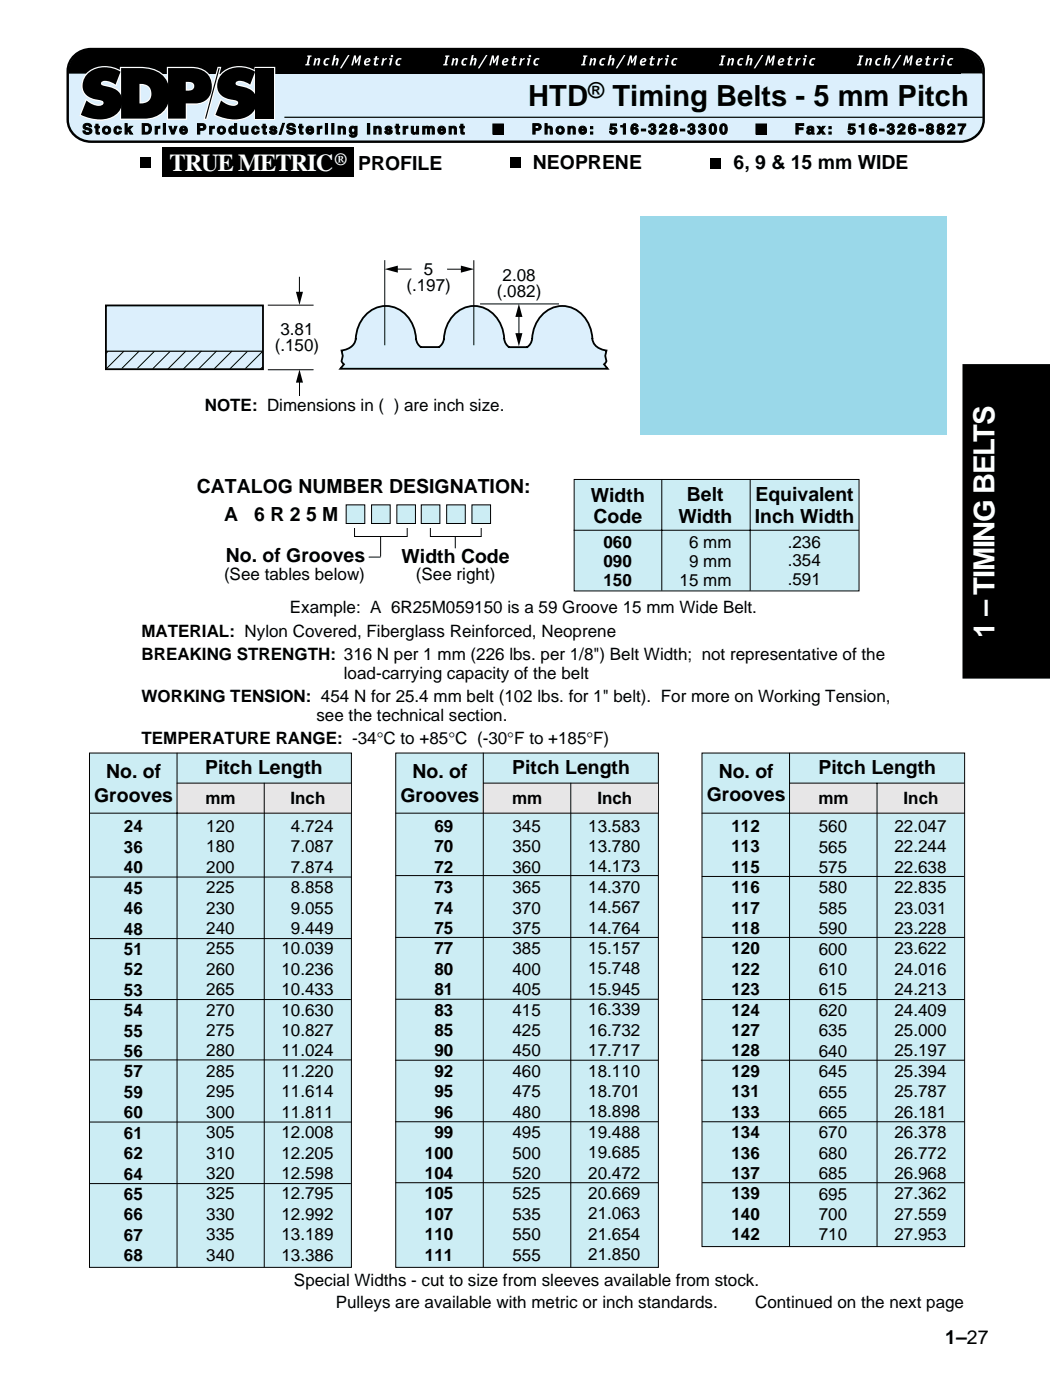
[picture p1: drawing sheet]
<svg xmlns="http://www.w3.org/2000/svg" width="152mm" height="203mm" viewBox="0 0 152 203" stroke-linecap="round" stroke-linejoin="round" font-family="sans-serif">
<path d="M92.9 31.4h44.4v31.7h-44.4z" fill-rule="evenodd" fill="#9ad8e9"/>
<path d="M10.8 8a3.5 3.5 0 0 1 2.4-.9h126.2a3.3 3.3 0 0 1 3.4 3.2v7.1a3.3 3.3 0 0 1-3.4 3.2h-126.2a3.3 3.3 0 0 1-3.4-3.2v-7.1a3.1 3.1 0 0 1 1-2.3z" fill="#dceffc"/>
<path d="M10.8 8a3.5 3.5 0 0 1 2.4-.9h126.2a3.3 3.3 0 0 1 3.4 3.2v7.1a3.3 3.3 0 0 1-3.4 3.2h-126.2a3.3 3.3 0 0 1-3.4-3.2v-7.1a3.1 3.1 0 0 1 1-2.3z" fill="none" stroke="#000" stroke-width=".35"/>
<g fill="#000">
<path d="M12.3 18a.69 .69 0 0 1 1 .2v.2h-.3l-.1-.2h-.3l-.2 .1v.2l.7 .2 .2 .3a.68 .68 0 0 1-.6 .5 .68 .68 0 0 1-.7-.5h.4l.1 .2h.2h.3l-.1-.3h-.2a.49 .49 0 0 1-.6-.3 .49 .49 0 0 1 .2-.6zM13.4 7.1h126.1v3.6h-126.1zM13.9 18h.3v.3h.2v.2h-.2v.7h.2v.3l-.5-.1v-.9h-.1v-.2h.1zM16.7 18.5a.56 .56 0 0 1 .9 .2h-.3l-.1-.1a.3 .3 0 0 0-.4 .3 .3 .3 0 0 0 .5 .3v-.1h.3v.1a.59 .59 0 0 1-1 .1 .76 .76 0 0 1 .1-.8zM18.2 17.9h.3v.9l.4-.5h.3l-.4 .5 .4 .7h-.3l-.3-.5-.1 .1v.4h-.3zM22.5 18.3h.3v.2l.2-.2h.2v.3l-.3 .2-.1 .7h-.3zM24.5 18.3h.4l.2 .9 .3-.9h.3l-.4 1.2h-.4zM30.4 18.3h.3v.2l.2-.2h.2v.3l-.3 .2-.1 .7h-.3zM34.9 18.3h.3v.7l.2 .2 .2-.1 .1-.8h.3v1.2h-.3v-.2a.41 .41 0 0 1-.5 .2 .41 .41 0 0 1-.3-.4zM10.9 8.1a3.5 3.5 0 0 1 2.4-.9h20.3a3.3 3.3 0 0 1 3.4 3.5h-27.1a3.2 3.2 0 0 1 1-2.6zM36.7 18.5a.56 .56 0 0 1 .9 .2h-.3l-.1-.1a.3 .3 0 0 0-.4 .3 .3 .3 0 0 0 .5 .3v-.1h.3v.1a.59 .59 0 0 1-1 .1 .76 .76 0 0 1 .1-.8zM38.2 18h.3v.3h.2v.2h-.2v.7h.2v.3l-.5-.1v-.9h-.2v-.2h.2z"/>
<path d="M39.2 18.5a.56 .56 0 0 1 1 .2h-.3l-.2-.2-.2 .1 .6 .3 .1 .2a.57 .57 0 0 1-.5 .4 .57 .57 0 0 1-.6-.4h.3l.3 .2 .2-.1-.6-.3zM41 17.9h.3l-.5 1.6h-.3zM41.9 18a.69 .69 0 0 1 .9 .2l.1 .2h-.4l-.1-.2h-.2l-.3 .1 .1 .2 .7 .2 .2 .3a.68 .68 0 0 1-.6 .5 .68 .68 0 0 1-.7-.5h.3l.1 .2h.3h.2v-.3h-.2a.49 .49 0 0 1-.6-.3 .49 .49 0 0 1 .2-.6zM43.5 18h.3v.3h.2v.2h-.2v.7h.2v.3l-.5-.1v-.9h-.2v-.2h.2zM46 18.3h.3v.2l.2-.2h.2v.3l-.3 .2v.7h-.4zM47.2 17.9h.3v1.6h-.3zM49.1 18.3h.3v.2a.42 .42 0 0 1 .4-.2 .42 .42 0 0 1 .3 .4v.8h-.3v-.9h-.2l-.2 .1v.8h-.3zM53.3 17.9h.4v1.6h-.4zM54.3 18.3h.3v.2a.42 .42 0 0 1 .4-.2 .42 .42 0 0 1 .3 .4v.8h-.3v-.9h-.2l-.2 .1v.8h-.3zM55.9 18.5a.56 .56 0 0 1 1 .2h-.3l-.2-.2-.2 .1 .6 .3 .1 .2a.57 .57 0 0 1-.5 .4 .57 .57 0 0 1-.6-.4h.4l.2 .2 .2-.1-.6-.3zM57.5 18h.3v.3h.2v.2h-.2v.7h.2v.3l-.5-.1v-.9h-.2v-.2h.2zM58.5 18.3h.3v.2l.2-.2h.2v.3l-.4 .2v.7h-.3z"/>
<path d="M59.7 18.3h.3v.7l.2 .2 .2-.1v-.8h.4v1.2h-.3v-.2a.41 .41 0 0 1-.5 .2 .41 .41 0 0 1-.3-.4zM61.4 18.3h.3v.2l.3-.2 .3 .2a.39 .39 0 0 1 .5-.2 .39 .39 0 0 1 .2 .4v.8h-.3v-.7l-.1-.2h-.2v.2v.7h-.4v-.9h-.1l-.2 .2v.7h-.3zM65.2 18.3h.3v.2a.42 .42 0 0 1 .4-.2 .42 .42 0 0 1 .3 .4v.8h-.3v-.9h-.2l-.2 .1v.8h-.3zM66.9 18h.3v.3h.2v.2h-.2v.7h.2v.3l-.5-.1v-.9h-.2v-.2h.2zM71.5 18h1.6v1.5h-1.6zM79.1 17.9h.3v.6a.42 .42 0 0 1 .5-.2 .42 .42 0 0 1 .3 .4v.8h-.3l-.1-.9h-.1l-.3 .1v.8h-.3zM82.4 18.3h.3v.2a.42 .42 0 0 1 .5-.2 .42 .42 0 0 1 .3 .4v.8h-.3v-.9h-.2l-.2 .1-.1 .8h-.3zM88.6 18h.9v.2h-.7v.4a.49 .49 0 0 1 .7 .4 .55 .55 0 0 1-.5 .5 .55 .55 0 0 1-.5-.4h.3l.2 .2a.27 .27 0 0 0 .2-.4 .27 .27 0 0 0-.3-.2l-.4 .1zM90.1 18.2h.3l.1-.2h.3v1.5h-.3v-1.1h-.4zM93.1 18.7h.6v.3h-.6zM94.2 18.2a.53 .53 0 0 1 .6-.2 .53 .53 0 0 1 .4 .4l-.2 .3h.1a.52 .52 0 0 1-.3 .8 .52 .52 0 0 1-.7-.5h.3l.1 .2 .2 .1 .1-.1 .1-.2-.1-.1-.2-.1v-.2l.2-.1v-.2l-.1-.1h-.2v.2h-.3zM95.9 18a.52 .52 0 0 1 .8 .2 .52 .52 0 0 1-.3 .7l-.3 .3h.7v.3h-1.1a1.1 1.1 0 0 1 .7-.9v-.3l-.2-.1-.1 .1-.1 .2h-.3z"/>
<path d="M98.8 18.7h.6v.3h-.6zM99.9 18.2a.53 .53 0 0 1 .5-.2 .53 .53 0 0 1 .5 .4l-.2 .3h.1a.52 .52 0 0 1-.3 .8 .52 .52 0 0 1-.7-.5h.3l.1 .2 .2 .1 .1-.1 .1-.2-.1-.1-.3-.1v-.2l.3-.1v-.2l-.2-.1h-.1l-.1 .2h-.3zM101.4 18.2a.53 .53 0 0 1 .6-.2 .53 .53 0 0 1 .4 .4l-.2 .3h.1a.52 .52 0 0 1-.3 .8 .52 .52 0 0 1-.6-.5h.3v.2l.2 .1 .2-.1v-.2v-.1l-.3-.1v-.2l.2-.1 .1-.2-.2-.1h-.2v.2h-.3zM109.7 18h1.6v1.5h-1.6zM115.5 17.9h1.2v.3h-.8v.4h.7v.2h-.7v.7h-.4zM118.6 18.3h.4l.2 .4 .2-.4h.3l-.3 .6 .4 .6h-.4l-.2-.4-.2 .4h-.4l.4-.6zM123.2 18h.9v.2h-.7v.4a.49 .49 0 0 1 .8 .4 .55 .55 0 0 1-.5 .5 .55 .55 0 0 1-.6-.4h.3l.2 .2a.27 .27 0 0 0 .2-.4 .27 .27 0 0 0-.3-.2l-.4 .1zM124.7 18.2h.3l.1-.2h.3v1.5h-.3v-1.1h-.4zM127.7 18.7h.6v.3h-.6zM128.8 18.2a.53 .53 0 0 1 .6-.2 .53 .53 0 0 1 .4 .4l-.2 .3h.1a.52 .52 0 0 1-.3 .8 .52 .52 0 0 1-.7-.5h.4v.2l.2 .1 .1-.1 .1-.2v-.1l-.3-.1v-.2l.2-.1v-.2l-.1-.1h-.2v.2h-.3zM130.5 18a.52 .52 0 0 1 .8 .2 .52 .52 0 0 1-.3 .7l-.3 .3h.7v.3h-1.1a1.1 1.1 0 0 1 .7-.9v-.3l-.2-.1-.1 .1-.1 .2h-.3zM133.4 18.7h.6v.3h-.6z"/>
<path d="M137.7 18a.52 .52 0 0 1 .8 .2 .52 .52 0 0 1-.2 .7l-.4 .3h.7v.3h-1.1a1.1 1.1 0 0 1 .7-.9v-.3l-.1-.1-.2 .1-.1 .2h-.3zM139.1 18h1.1v.2a2.01 2.01 0 0 0-.6 1.3h-.3a2.05 2.05 0 0 1 .5-1.3h-.7zM116.5 8.1a3.5 3.5 0 0 1 2.4-.9h20.4a3.3 3.3 0 0 1 3.4 3.5h-27.1a3.2 3.2 0 0 1 .9-2.6zM142.7 10.6v.2z"/>
<path d="M14.9 18.9a.61 .61 0 0 1 1.2 0 .61 .61 0 0 1-1.2 0zM15.1 18.9a.35 .35 0 0 0 .7 0 .35 .35 0 0 0-.7 0z"/>
<path d="M20.6 17.9h.7a.77 .77 0 0 1 .7 .8 .77 .77 0 0 1-.7 .8h-.7zM21 18.2v1l.5-.1a.57 .57 0 0 0-.2-.9z"/>
<path d="M23.7 17.9v.3h.3v-.3zM23.7 18.3v1.2h.3v-1.2z"/>
<path d="M26.2 18.5a.57 .57 0 0 1 .7-.2 .57 .57 0 0 1 .3 .7h-.8l.1 .2 .2 .1 .2-.2h.3a.59 .59 0 0 1-.9 .3 .59 .59 0 0 1-.1-.9zM26.5 18.6l-.1 .2h.5l-.1-.2z"/>
<path d="M28.7 17.9h.7a.48 .48 0 0 1 .5 .4 .48 .48 0 0 1-.2 .5l-.7 .1v.6h-.3zM29 18.2v.5l.5-.1v-.3z"/>
<path d="M31.5 18.9a.61 .61 0 0 1 1.2 0 .61 .61 0 0 1-1.2 0zM31.8 18.9a.35 .35 0 0 0 .7 0 .35 .35 0 0 0-.7 0z"/>
<path d="M33.4 18.4l.3-.1 .3 .2v-.6h.3v1.6h-.3v-.2l-.3 .2a.62 .62 0 0 1-.5-.5 .62 .62 0 0 1 .2-.6zM33.5 18.9a.31 .31 0 0 0 .6 0 .31 .31 0 0 0-.6 0z"/>
<path d="M44.5 18.5a.57 .57 0 0 1 .7-.2 .57 .57 0 0 1 .3 .7h-.8l.1 .2 .2 .1 .2-.2h.3a.59 .59 0 0 1-.8 .3 .59 .59 0 0 1-.2-.9zM44.8 18.6l-.1 .2h.5l-.1-.2z"/>
<path d="M48.2 17.9v.3h.3v-.3zM48.2 18.3v1.2h.3v-1.2z"/>
<path d="M50.9 18.4l.5-.1 .1 .2v-.2h.3l-.1 1.4a.65 .65 0 0 1-1-.1l.6 .1a.27 .27 0 0 0 .2-.4l-.3 .2a.59 .59 0 0 1-.5-.5 .59 .59 0 0 1 .2-.6zM50.9 18.9a.35 .35 0 0 0 .7 0 .35 .35 0 0 0-.7 0z"/>
<path d="M63.6 18.5a.57 .57 0 0 1 .7-.2 .57 .57 0 0 1 .4 .7h-.8l.1 .2 .1 .1 .2-.2h.4a.59 .59 0 0 1-.9 .3 .59 .59 0 0 1-.2-.9zM63.9 18.6v.2h.4v-.2z"/>
<path d="M77.3 17.9h.8a.48 .48 0 0 1 .4 .4 .48 .48 0 0 1-.1 .5l-.7 .1v.6h-.4zM77.7 18.2v.5l.5-.1v-.3z"/>
<path d="M80.7 18.9a.61 .61 0 0 1 1.2 0 .61 .61 0 0 1-1.2 0zM81 18.9a.32 .32 0 0 0 .6 0 .32 .32 0 0 0-.6 0z"/>
<path d="M84.1 18.5a.57 .57 0 0 1 .7-.2 .57 .57 0 0 1 .3 .7h-.8l.1 .2 .2 .1 .2-.2h.3a.59 .59 0 0 1-.8 .3 .59 .59 0 0 1-.2-.9zM84.4 18.6l-.1 .2h.5l-.1-.2z"/>
<path d="M85.7 18.4h.3v.3h-.3zM85.7 19.2h.3v.3h-.3z"/>
<path d="M91.8 18h.3a.42 .42 0 0 1 .5 .3h-.3l-.2-.1-.1 .1-.1 .3 .3-.1 .2 .1a.53 .53 0 0 1 0 .9 .53 .53 0 0 1-.8-.5 1.03 1.03 0 0 1 .2-1zM91.9 18.8a.27 .27 0 0 0 0 .4 .27 .27 0 0 0 .3 0l.1-.2v-.2l-.2-.1z"/>
<path d="M97.4 18.2a.53 .53 0 0 1 .9 .2l-.2 .3a.39 .39 0 0 1 .2 .5 .57 .57 0 0 1-.6 .3 .57 .57 0 0 1-.5-.5l.1-.2 .2-.1-.2-.3zM97.6 18.8v.4h.4v-.3zM97.6 18.2v.3h.3v-.3z"/>
<path d="M103.1 18.1a.53 .53 0 0 1 .5-.1 .53 .53 0 0 1 .4 .4 .8 .8 0 0 1-.5 1.1h-.3a.99 .99 0 0 1-.1-1.4zM103.3 18.3v.1a.64 .64 0 0 0 .2 .9 .74 .74 0 0 0 0-1.1z"/>
<path d="M104.6 18.1a.53 .53 0 0 1 .5-.1 .53 .53 0 0 1 .4 .4 .8 .8 0 0 1-.5 1.1h-.2a.99 .99 0 0 1-.2-1.4zM104.9 18.3l-.1 .1a.64 .64 0 0 0 .2 .9 .74 .74 0 0 0 0-1.1z"/>
<path d="M117.2 18.4a.58 .58 0 0 1 .9 .2l.1 .9h-.3l-.1-.2a.37 .37 0 0 1-.6 .1 .37 .37 0 0 1 .2-.6l.4-.1-.2-.2-.2 .2h-.3zM117.5 19l-.1 .1 .1 .2 .2-.1 .1-.3z"/>
<path d="M120.3 18.4v.3h.3v-.3zM120.3 19.2v.3h.3v-.3z"/>
<path d="M126.4 18h.3a.42 .42 0 0 1 .5 .3h-.3l-.2-.1-.1 .1-.1 .3 .3-.1 .2 .1a.53 .53 0 0 1 0 .9 .53 .53 0 0 1-.8-.5 1.03 1.03 0 0 1 .2-1zM126.5 18.8a.27 .27 0 0 0 0 .4 .27 .27 0 0 0 .3 0l.1-.2v-.2l-.2-.1z"/>
<path d="M132.1 18h.3a.42 .42 0 0 1 .5 .3h-.3l-.2-.1-.1 .1-.2 .3 .3-.1 .3 .1a.53 .53 0 0 1 0 .9 .53 .53 0 0 1-.8-.5 1.03 1.03 0 0 1 .2-1zM132.2 18.8a.27 .27 0 0 0 0 .4 .27 .27 0 0 0 .3 0l.1-.2-.1-.2-.1-.1z"/>
<path d="M134.6 18.2a.53 .53 0 0 1 .9 .2l-.2 .3a.39 .39 0 0 1 .2 .5 .57 .57 0 0 1-.6 .3 .57 .57 0 0 1-.5-.5l.1-.2 .2-.1-.2-.3zM134.8 18.8v.4h.4v-.3zM134.8 18.2v.3h.3v-.3z"/>
<path d="M136.1 18.2a.53 .53 0 0 1 .9 .2l-.2 .3a.39 .39 0 0 1 .2 .5 .57 .57 0 0 1-.6 .3 .57 .57 0 0 1-.4-.5l.1-.2 .1-.1-.2-.3zM136.4 18.8v.4h.3v-.3zM136.4 18.2v.3h.3v-.3z"/>
</g>
<g fill="none" stroke="#000" stroke-width=".15">
<path d="M12.3 18a.69 .69 0 0 1 1 .2v.2h-.3l-.1-.2h-.3l-.2 .1v.2l.7 .2 .2 .3a.68 .68 0 0 1-.6 .5 .68 .68 0 0 1-.7-.5h.4l.1 .2h.2h.3l-.1-.3h-.2a.49 .49 0 0 1-.6-.3 .49 .49 0 0 1 .2-.6zM13.9 18h.3v.3h.2v.2h-.2v.7h.2v.3l-.5-.1v-.9h-.1v-.2h.1zM16.7 18.5a.56 .56 0 0 1 .9 .2h-.3l-.1-.1a.3 .3 0 0 0-.4 .3 .3 .3 0 0 0 .5 .3v-.1h.3v.1a.59 .59 0 0 1-1 .1 .76 .76 0 0 1 .1-.8zM18.2 17.9h.3v.9l.4-.5h.3l-.4 .5 .4 .7h-.3l-.3-.5-.1 .1v.4h-.3zM20.6 17.9h.7a.77 .77 0 0 1 .7 .8 .77 .77 0 0 1-.7 .8h-.7zM21 18.2h.4a.57 .57 0 0 1-.1 1h-.3zM22.5 18.3h.3v.2l.2-.2h.2v.3l-.3 .2-.1 .7h-.3zM23.7 17.9h.3v.3h-.3zM23.7 18.3h.3v1.2h-.3zM24.5 18.3h.4l.2 .9 .3-.9h.3l-.4 1.2h-.4zM26.2 18.5a.57 .57 0 0 1 .7-.2 .57 .57 0 0 1 .3 .7h-.8l.1 .2 .2 .1 .2-.2h.3a.59 .59 0 0 1-.9 .3 .59 .59 0 0 1-.1-.9zM26.5 18.6h.3l.1 .2h-.5z"/>
<path d="M28.7 17.9h.7a.48 .48 0 0 1 .5 .4 .48 .48 0 0 1-.2 .5l-.7 .1v.6h-.3zM29 18.2l.5 .1v.3l-.5 .1zM30.4 18.3h.3v.2l.2-.2h.2v.3l-.3 .2-.1 .7h-.3zM33.4 18.4l.3-.1 .3 .2v-.6h.3v1.6h-.3v-.2l-.3 .2a.62 .62 0 0 1-.5-.5 .62 .62 0 0 1 .2-.6zM34.9 18.3h.3v.7l.2 .2 .2-.1 .1-.8h.3v1.2h-.3v-.2a.41 .41 0 0 1-.5 .2 .41 .41 0 0 1-.3-.4zM36.7 18.5a.56 .56 0 0 1 .9 .2h-.3l-.1-.1a.3 .3 0 0 0-.4 .3 .3 .3 0 0 0 .5 .3v-.1h.3v.1a.59 .59 0 0 1-1 .1 .76 .76 0 0 1 .1-.8zM38.2 18h.3v.3h.2v.2h-.2v.7h.2v.3l-.5-.1v-.9h-.2v-.2h.2zM39.2 18.5a.56 .56 0 0 1 1 .2h-.3l-.2-.2-.2 .1 .6 .3 .1 .2a.57 .57 0 0 1-.5 .4 .57 .57 0 0 1-.6-.4h.3l.3 .2 .2-.1-.6-.3zM41 17.9h.3l-.5 1.6h-.3zM41.9 18a.69 .69 0 0 1 .9 .2l.1 .2h-.4l-.1-.2h-.2l-.3 .1 .1 .2 .7 .2 .2 .3a.68 .68 0 0 1-.6 .5 .68 .68 0 0 1-.7-.5h.3l.1 .2h.3h.2v-.3h-.2a.49 .49 0 0 1-.6-.3 .49 .49 0 0 1 .2-.6zM43.5 18h.3v.3h.2v.2h-.2v.7h.2v.3l-.5-.1v-.9h-.2v-.2h.2zM44.5 18.5a.57 .57 0 0 1 .7-.2 .57 .57 0 0 1 .3 .7h-.8l.1 .2 .2 .1 .2-.2h.3a.59 .59 0 0 1-.8 .3 .59 .59 0 0 1-.2-.9z"/>
<path d="M44.8 18.6h.3l.1 .2h-.5zM46 18.3h.3v.2l.2-.2h.2v.3l-.3 .2v.7h-.4zM47.2 17.9h.3v1.6h-.3zM48.2 17.9h.3v.3h-.3zM48.2 18.3h.3v1.2h-.3zM49.1 18.3h.3v.2a.42 .42 0 0 1 .4-.2 .42 .42 0 0 1 .3 .4v.8h-.3v-.9h-.2l-.2 .1v.8h-.3zM50.9 18.4l.5-.1 .1 .2v-.2h.3l-.1 1.4a.65 .65 0 0 1-1-.1l.6 .1a.27 .27 0 0 0 .2-.4l-.3 .2a.59 .59 0 0 1-.5-.5 .59 .59 0 0 1 .2-.6zM53.3 17.9h.4v1.6h-.4zM54.3 18.3h.3v.2a.42 .42 0 0 1 .4-.2 .42 .42 0 0 1 .3 .4v.8h-.3v-.9h-.2l-.2 .1v.8h-.3zM55.9 18.5a.56 .56 0 0 1 1 .2h-.3l-.2-.2-.2 .1 .6 .3 .1 .2a.57 .57 0 0 1-.5 .4 .57 .57 0 0 1-.6-.4h.4l.2 .2 .2-.1-.6-.3zM57.5 18h.3v.3h.2v.2h-.2v.7h.2v.3l-.5-.1v-.9h-.2v-.2h.2zM58.5 18.3h.3v.2l.2-.2h.2v.3l-.4 .2v.7h-.3z"/>
<path d="M59.7 18.3h.3v.7l.2 .2 .2-.1v-.8h.4v1.2h-.3v-.2a.41 .41 0 0 1-.5 .2 .41 .41 0 0 1-.3-.4zM61.4 18.3h.3v.2l.3-.2 .3 .2a.39 .39 0 0 1 .5-.2 .39 .39 0 0 1 .2 .4v.8h-.3v-.7l-.1-.2h-.2v.2v.7h-.4v-.9h-.1l-.2 .2v.7h-.3zM63.6 18.5a.57 .57 0 0 1 .7-.2 .57 .57 0 0 1 .4 .7h-.8l.1 .2 .1 .1 .2-.2h.4a.59 .59 0 0 1-.9 .3 .59 .59 0 0 1-.2-.9zM63.9 18.6h.4v.2h-.4zM65.2 18.3h.3v.2a.42 .42 0 0 1 .4-.2 .42 .42 0 0 1 .3 .4v.8h-.3v-.9h-.2l-.2 .1v.8h-.3zM66.9 18h.3v.3h.2v.2h-.2v.7h.2v.3l-.5-.1v-.9h-.2v-.2h.2zM71.5 18h1.6v1.5h-1.6zM77.3 17.9h.8a.48 .48 0 0 1 .4 .4 .48 .48 0 0 1-.1 .5l-.7 .1v.6h-.4zM77.7 18.2l.5 .1v.3l-.5 .1zM79.1 17.9h.3v.6a.42 .42 0 0 1 .5-.2 .42 .42 0 0 1 .3 .4v.8h-.3l-.1-.9h-.1l-.3 .1v.8h-.3zM82.4 18.3h.3v.2a.42 .42 0 0 1 .5-.2 .42 .42 0 0 1 .3 .4v.8h-.3v-.9h-.2l-.2 .1-.1 .8h-.3zM84.1 18.5a.57 .57 0 0 1 .7-.2 .57 .57 0 0 1 .3 .7h-.8l.1 .2 .2 .1 .2-.2h.3a.59 .59 0 0 1-.8 .3 .59 .59 0 0 1-.2-.9z"/>
<path d="M84.4 18.6h.3l.1 .2h-.5zM85.7 18.4h.3v.3h-.3zM85.7 19.2h.3v.3h-.3zM88.6 18h.9v.2h-.7v.4a.49 .49 0 0 1 .7 .4 .55 .55 0 0 1-.5 .5 .55 .55 0 0 1-.5-.4h.3l.2 .2a.27 .27 0 0 0 .2-.4 .27 .27 0 0 0-.3-.2l-.4 .1zM90.1 18.2h.3l.1-.2h.3v1.5h-.3v-1.1h-.4zM91.8 18h.3a.42 .42 0 0 1 .5 .3h-.3l-.2-.1-.1 .1-.1 .3 .3-.1 .2 .1a.53 .53 0 0 1 0 .9 .53 .53 0 0 1-.8-.5 1.03 1.03 0 0 1 .2-1zM91.9 18.8l.2-.1 .2 .1v.3l-.2 .2a.28 .28 0 0 1-.2-.5zM93.1 18.7h.6v.3h-.6zM94.2 18.2a.53 .53 0 0 1 .6-.2 .53 .53 0 0 1 .4 .4l-.2 .3h.1a.52 .52 0 0 1-.3 .8 .52 .52 0 0 1-.7-.5h.3l.1 .2 .2 .1 .1-.1 .1-.2-.1-.1-.2-.1v-.2l.2-.1v-.2l-.1-.1h-.2v.2h-.3zM95.9 18a.52 .52 0 0 1 .8 .2 .52 .52 0 0 1-.3 .7l-.3 .3h.7v.3h-1.1a1.1 1.1 0 0 1 .7-.9v-.3l-.2-.1-.1 .1-.1 .2h-.3zM97.4 18.2a.53 .53 0 0 1 .9 .2l-.2 .3a.39 .39 0 0 1 .2 .5 .57 .57 0 0 1-.6 .3 .57 .57 0 0 1-.5-.5l.1-.2 .2-.1-.2-.3zM97.6 18.8l.4 .1v.3h-.4z"/>
<path d="M97.6 18.2h.3v.3h-.3zM98.8 18.7h.6v.3h-.6zM99.9 18.2a.53 .53 0 0 1 .5-.2 .53 .53 0 0 1 .5 .4l-.2 .3h.1a.52 .52 0 0 1-.3 .8 .52 .52 0 0 1-.7-.5h.3l.1 .2 .2 .1 .1-.1 .1-.2-.1-.1-.3-.1v-.2l.3-.1v-.2l-.2-.1h-.1l-.1 .2h-.3zM101.4 18.2a.53 .53 0 0 1 .6-.2 .53 .53 0 0 1 .4 .4l-.2 .3h.1a.52 .52 0 0 1-.3 .8 .52 .52 0 0 1-.6-.5h.3v.2l.2 .1 .2-.1v-.2v-.1l-.3-.1v-.2l.2-.1 .1-.2-.2-.1h-.2v.2h-.3zM103.1 18.1a.53 .53 0 0 1 .5-.1 .53 .53 0 0 1 .4 .4 .8 .8 0 0 1-.5 1.1h-.3a.99 .99 0 0 1-.1-1.4zM103.3 18.3l.2-.1a.74 .74 0 0 1 0 1.1 .69 .69 0 0 1-.2-1zM104.6 18.1a.53 .53 0 0 1 .5-.1 .53 .53 0 0 1 .4 .4 .8 .8 0 0 1-.5 1.1h-.2a.99 .99 0 0 1-.2-1.4zM104.9 18.3l.1-.1a.74 .74 0 0 1 0 1.1 .69 .69 0 0 1-.1-1zM109.7 18h1.6v1.5h-1.6zM115.5 17.9h1.2v.3h-.8v.4h.7v.2h-.7v.7h-.4zM117.2 18.4a.58 .58 0 0 1 .9 .2l.1 .9h-.3l-.1-.2a.37 .37 0 0 1-.6 .1 .37 .37 0 0 1 .2-.6l.4-.1-.2-.2-.2 .2h-.3zM117.5 19l.3-.1-.1 .3-.2 .1-.1-.2z"/>
<path d="M118.6 18.3h.4l.2 .4 .2-.4h.3l-.3 .6 .4 .6h-.4l-.2-.4-.2 .4h-.4l.4-.6zM120.3 18.4h.3v.3h-.3zM120.3 19.2h.3v.3h-.3zM123.2 18h.9v.2h-.7v.4a.49 .49 0 0 1 .8 .4 .55 .55 0 0 1-.5 .5 .55 .55 0 0 1-.6-.4h.3l.2 .2a.27 .27 0 0 0 .2-.4 .27 .27 0 0 0-.3-.2l-.4 .1zM124.7 18.2h.3l.1-.2h.3v1.5h-.3v-1.1h-.4zM126.4 18h.3a.42 .42 0 0 1 .5 .3h-.3l-.2-.1-.1 .1-.1 .3 .3-.1 .2 .1a.53 .53 0 0 1 0 .9 .53 .53 0 0 1-.8-.5 1.03 1.03 0 0 1 .2-1zM126.5 18.8l.2-.1 .2 .1v.3l-.2 .2a.28 .28 0 0 1-.2-.5zM127.7 18.7h.6v.3h-.6zM128.8 18.2a.53 .53 0 0 1 .6-.2 .53 .53 0 0 1 .4 .4l-.2 .3h.1a.52 .52 0 0 1-.3 .8 .52 .52 0 0 1-.7-.5h.4v.2l.2 .1 .1-.1 .1-.2v-.1l-.3-.1v-.2l.2-.1v-.2l-.1-.1h-.2v.2h-.3zM130.5 18a.52 .52 0 0 1 .8 .2 .52 .52 0 0 1-.3 .7l-.3 .3h.7v.3h-1.1a1.1 1.1 0 0 1 .7-.9v-.3l-.2-.1-.1 .1-.1 .2h-.3zM132.1 18h.3a.42 .42 0 0 1 .5 .3h-.3l-.2-.1-.1 .1-.2 .3 .3-.1 .3 .1a.53 .53 0 0 1 0 .9 .53 .53 0 0 1-.8-.5 1.03 1.03 0 0 1 .2-1zM132.2 18.8l.2-.1 .1 .1 .1 .3-.2 .2a.28 .28 0 0 1-.2-.5z"/>
<path d="M133.4 18.7h.6v.3h-.6zM134.6 18.2a.53 .53 0 0 1 .9 .2l-.2 .3a.39 .39 0 0 1 .2 .5 .57 .57 0 0 1-.6 .3 .57 .57 0 0 1-.5-.5l.1-.2 .2-.1-.2-.3zM134.8 18.8l.4 .1v.3h-.4zM134.8 18.2h.3v.3h-.3zM136.1 18.2a.53 .53 0 0 1 .9 .2l-.2 .3a.39 .39 0 0 1 .2 .5 .57 .57 0 0 1-.6 .3 .57 .57 0 0 1-.4-.5l.1-.2 .1-.1-.2-.3zM136.4 18.8l.3 .1v.3h-.3zM136.4 18.2h.3v.3h-.3zM137.7 18a.52 .52 0 0 1 .8 .2 .52 .52 0 0 1-.2 .7l-.4 .3h.7v.3h-1.1a1.1 1.1 0 0 1 .7-.9v-.3l-.1-.1-.2 .1-.1 .2h-.3zM139.1 18h1.1v.2a2.01 2.01 0 0 0-.6 1.3h-.3a2.05 2.05 0 0 1 .5-1.3h-.7z"/>
<circle cx="15.5" cy="18.9" r=".61"/>
<circle cx="15.5" cy="18.9" r=".32"/>
<circle cx="32.1" cy="18.9" r=".61"/>
<circle cx="32.1" cy="18.9" r=".32"/>
<circle cx="33.8" cy="18.9" r=".31"/>
<circle cx="51.2" cy="18.9" r=".3"/>
<circle cx="81.3" cy="18.9" r=".61"/>
<circle cx="81.3" cy="18.9" r=".32"/>
</g>
<path d="M12.7 10.7a4 4 0 0 1 4.8-.3l-.7 1.9a1.97 1.97 0 0 0-2-.4l-.1 .2a1.17 1.17 0 0 0 1.1 .5 2.23 2.23 0 0 1 2 1.9 2.23 2.23 0 0 1-1.3 2.4 5.3 5.3 0 0 1-4.8-.2l.9-2.1a2.41 2.41 0 0 0 2.2 .7l.2-.4a1.05 1.05 0 0 0-1.1-.5 2.05 2.05 0 0 1-1.6-3.2z" fill="#fff"/>
<path d="M12.7 10.7a4 4 0 0 1 4.8-.3l-.7 1.9a1.97 1.97 0 0 0-2-.4l-.1 .2a1.17 1.17 0 0 0 1.1 .5 2.23 2.23 0 0 1 2 1.9 2.23 2.23 0 0 1-1.3 2.4 5.3 5.3 0 0 1-4.8-.2l.9-2.1a2.41 2.41 0 0 0 2.2 .7l.2-.4a1.05 1.05 0 0 0-1.1-.5 2.05 2.05 0 0 1-1.6-3.2z" fill="none" stroke="#fff" stroke-width=".35"/>
<path d="M17.6 9.9a11.2 11.2 0 0 1 4.9 .4 3.7 3.7 0 0 1 .6 6.4l-1.4 .5h-4.1zM20.2 12.2v2.8a1.45 1.45 0 0 0 1.8-1.4 1.45 1.45 0 0 0-1.8-1.4z" fill="#fff"/>
<path d="M17.6 9.9a11.2 11.2 0 0 1 4.9 .4 3.7 3.7 0 0 1 .6 6.4l-1.4 .5h-4.1zM20.2 12.2a1.45 1.45 0 0 1 1.8 1.4 1.45 1.45 0 0 1-1.8 1.4z" fill="none" stroke="#fff" stroke-width=".35"/>
<path d="M24.4 9.9h3.4a2.65 2.65 0 0 1 2.8 1.7 2.65 2.65 0 0 1-1.1 3.2l-1.2 .2h-1.3v2.2h-2.6zM27 11.9v1.3a1.33 1.33 0 0 0 1.1-.4l.1-.3a.75 .75 0 0 0-1-.6z" fill="#fff"/>
<path d="M24.4 9.9h3.4a2.65 2.65 0 0 1 2.8 1.7 2.65 2.65 0 0 1-1.1 3.2l-1.2 .2h-1.3v2.2h-2.6zM27 11.9a1.48 1.48 0 0 1 1.1 .3 .71 .71 0 0 1-.1 .8 .71 .71 0 0 1-.8 .2h-.2z" fill="none" stroke="#fff" stroke-width=".35"/>
<path d="M32.3 10.7a4 4 0 0 1 4.7-.3l-.7 1.9a1.97 1.97 0 0 0-2-.4l-.1 .2a1.17 1.17 0 0 0 1.1 .5 2.23 2.23 0 0 1 2 1.9 2.23 2.23 0 0 1-1.3 2.4 5.3 5.3 0 0 1-4.7-.2l.8-2.1a2.41 2.41 0 0 0 2.2 .7l.3-.4a1.05 1.05 0 0 0-1.2-.5 2.05 2.05 0 0 1-1.5-3.2z" fill="#fff"/>
<path d="M32.3 10.7a4 4 0 0 1 4.7-.3l-.7 1.9a1.97 1.97 0 0 0-2-.4l-.1 .2a1.17 1.17 0 0 0 1.1 .5 2.23 2.23 0 0 1 2 1.9 2.23 2.23 0 0 1-1.3 2.4 5.3 5.3 0 0 1-4.7-.2l.8-2.1a2.41 2.41 0 0 0 2.2 .7l.3-.4a1.05 1.05 0 0 0-1.2-.5 2.05 2.05 0 0 1-1.5-3.2z" fill="none" stroke="#fff" stroke-width=".35"/>
<path d="M37.1 9.9h2.7v7.3h-2.7z" fill="#fff"/>
<path d="M37.1 9.9h2.7v7.3h-2.7z" fill="none" stroke="#fff" stroke-width=".35"/>
<path d="M31.7 9.9h.2l-2 7.3h-.2z" fill="#fff"/>
<path d="M31.7 9.9h.2l-2 7.3h-.2z" fill="none" stroke="#fff" stroke-width=".35"/>
<g fill="#000">
<path d="M12.7 10.7a4 4 0 0 1 4.8-.3l-.7 1.9a1.97 1.97 0 0 0-2-.4l-.1 .2a1.17 1.17 0 0 0 1.1 .5 2.23 2.23 0 0 1 2 1.9 2.23 2.23 0 0 1-1.3 2.4 5.3 5.3 0 0 1-4.8-.2l.9-2.1a2.41 2.41 0 0 0 2.2 .7l.2-.4a1.05 1.05 0 0 0-1.1-.5 2.05 2.05 0 0 1-1.6-3.2zM31.7 9.9h.2l-2 7.3h-.2zM32.3 10.7a4 4 0 0 1 4.7-.3l-.7 1.9a1.97 1.97 0 0 0-2-.4l-.1 .2a1.17 1.17 0 0 0 1.1 .5 2.23 2.23 0 0 1 2 1.9 2.23 2.23 0 0 1-1.3 2.4 5.3 5.3 0 0 1-4.7-.2l.8-2.1a2.41 2.41 0 0 0 2.2 .7l.3-.4a1.05 1.05 0 0 0-1.2-.5 2.05 2.05 0 0 1-1.5-3.2zM37.1 9.9h2.7v7.3h-2.7z"/>
<path d="M17.6 9.9a11.2 11.2 0 0 1 4.9 .4 3.7 3.7 0 0 1 .6 6.4l-1.4 .5h-4.1zM20.2 12.2v2.8a1.45 1.45 0 0 0 1.8-1.4 1.45 1.45 0 0 0-1.8-1.4z"/>
<path d="M24.4 9.9h3.4a2.65 2.65 0 0 1 2.8 1.7 2.65 2.65 0 0 1-1.1 3.2l-1.2 .2h-1.3v2.2h-2.6zM27 11.9v1.3a1.33 1.33 0 0 0 1.1-.4l.1-.3a.75 .75 0 0 0-1-.6z"/>
</g>
<path d="M41.3 17h101.3" fill="none" stroke="#000" stroke-width=".18"/>
<g fill="#fff">
<path d="M44.6 8.1h.6v.1h-.2l-.2 1.1h.1v.2h-.6v-.2h.2l.2-1.1h-.1z"/>
<path d="M45.6 8.5l.3-.1v.2a.3 .3 0 0 1 .4-.2 .3 .3 0 0 1 .2 .4l-.2 .7h-.3l.2-.7-.1-.2a.87 .87 0 0 0-.4 .9h-.2z"/>
<path d="M47.1 8.6a.53 .53 0 0 1 .7-.1l-.1 .2-.2-.1a.47 .47 0 0 0-.2 .7h.3l.1 .1a.44 .44 0 0 1-.8-.3z"/>
<path d="M48.5 8h.2l-.1 .6 .3-.2 .2 .1 .1 .1-.2 .9h-.3l.2-.8-.1-.1a.95 .95 0 0 0-.4 .9h-.3z"/>
<path d="M50.5 8h.2l-1.1 1.9h-.2z"/>
<path d="M51.4 8.1h.3v.8l.4-.8h.3l-.2 1.4h-.3l.2-1.1-.4 .8-.1-.1-.1-.7-.3 1.1h-.2z"/>
<path d="M54.5 8.2l.3-.1-.1 .4h.3v.1h-.3l-.2 .6 .1 .1h.2l.1 .1-.4 .1h-.2v-.2l.1-.7h-.2l.1-.1h.1z"/>
<path d="M55.5 8.5l.2-.1v.2l.4-.2-.1 .3a.35 .35 0 0 0-.3 .4l-.1 .4h-.3z"/>
<path d="M57.6 8.6a.53 .53 0 0 1 .7-.1l-.1 .2-.2-.1a.47 .47 0 0 0-.3 .7h.3l.1 .1a.44 .44 0 0 1-.7-.3z"/>
<path d="M64.6 8.1h.6v.1h-.2l-.2 1.1h.2l-.1 .2h-.5v-.2h.1l.3-1.1h-.2z"/>
<path d="M65.7 8.5l.2-.1v.2a.3 .3 0 0 1 .4-.2 .3 .3 0 0 1 .2 .4l-.2 .7h-.2l.1-.7v-.2a.87 .87 0 0 0-.5 .9h-.2z"/>
<path d="M67.1 8.6a.53 .53 0 0 1 .8-.1l-.1 .2-.2-.1a.47 .47 0 0 0-.3 .7h.3l.1 .1a.44 .44 0 0 1-.7-.3z"/>
<path d="M68.5 8h.2l-.1 .6 .4-.2 .1 .1 .1 .1-.2 .9h-.3l.2-.8-.1-.1a.95 .95 0 0 0-.4 .9h-.2z"/>
<path d="M70.5 8h.2l-1.1 1.9h-.2z"/>
<path d="M71.4 8.1h.3v.8l.5-.8h.2l-.2 1.4h-.2l.2-1.1-.5 .8-.1-.1-.1-.7-.2 1.1h-.3z"/>
<path d="M74.5 8.2l.3-.1-.1 .4h.3v.1h-.3l-.1 .6v.1h.3v.1l-.4 .1h-.2v-.2l.1-.7h-.2l.1-.1h.2z"/>
<path d="M75.5 8.5l.2-.1 .1 .2 .4-.2-.2 .3a.35 .35 0 0 0-.3 .4l-.1 .4h-.3z"/>
<path d="M77.6 8.6a.53 .53 0 0 1 .7-.1l-.1 .2-.2-.1a.47 .47 0 0 0-.3 .7h.4v.1a.44 .44 0 0 1-.7-.3z"/>
<path d="M84.7 8.1h.6l-.1 .1h-.1l-.3 1.1h.2l-.1 .2h-.5v-.2h.1l.3-1.1h-.2z"/>
<path d="M85.7 8.5l.2-.1v.2a.3 .3 0 0 1 .4-.2 .3 .3 0 0 1 .2 .4l-.2 .7h-.2l.1-.7v-.2a.87 .87 0 0 0-.4 .9h-.3z"/>
<path d="M87.2 8.6a.53 .53 0 0 1 .7-.1l-.1 .2-.2-.1a.47 .47 0 0 0-.3 .7h.3l.1 .1a.44 .44 0 0 1-.7-.3z"/>
<path d="M88.5 8h.3l-.2 .6 .4-.2 .1 .1 .1 .1-.2 .9h-.2l.1-.8-.1-.1a.95 .95 0 0 0-.4 .9h-.2z"/>
<path d="M90.6 8h.2l-1.2 1.9h-.2z"/>
<path d="M91.4 8.1h.3v.8l.5-.8h.3l-.3 1.4h-.2l.2-1.1-.5 .8-.1-.1-.1-.7-.2 1.1h-.3z"/>
<path d="M94.5 8.2l.3-.1-.1 .4h.4l-.1 .1h-.3l-.1 .6 .1 .1h.2v.1l-.3 .1h-.2l-.1-.2 .1-.7h-.1v-.1h.2z"/>
<path d="M95.5 8.5l.2-.1 .1 .2 .4-.2-.1 .3a.35 .35 0 0 0-.4 .4l-.1 .4h-.2z"/>
<path d="M97.6 8.6a.53 .53 0 0 1 .7-.1l-.1 .2-.2-.1a.47 .47 0 0 0-.2 .7h.3v.1a.44 .44 0 0 1-.7-.3z"/>
<path d="M104.7 8.1h.6l-.1 .1h-.1l-.3 1.1h.2v.2h-.6v-.2h.2l.2-1.1h-.2z"/>
<path d="M105.7 8.5l.2-.1 .1 .2a.3 .3 0 0 1 .3-.2 .3 .3 0 0 1 .2 .4l-.1 .7h-.3l.2-.7-.1-.2a.87 .87 0 0 0-.4 .9h-.3z"/>
<path d="M107.2 8.6a.53 .53 0 0 1 .7-.1l-.1 .2-.2-.1a.47 .47 0 0 0-.3 .7h.3l.1 .1a.44 .44 0 0 1-.7-.3z"/>
<path d="M108.5 8h.3l-.1 .6 .3-.2 .2 .1v.1l-.2 .9h-.2l.1-.8-.1-.1a.95 .95 0 0 0-.3 .9h-.3z"/>
<path d="M110.6 8h.2l-1.2 1.9h-.2z"/>
<path d="M111.4 8.1h.3l.1 .8 .4-.8h.3l-.3 1.4h-.2l.2-1.1-.4 .8-.2-.1-.1-.7-.2 1.1h-.2z"/>
<path d="M114.6 8.2l.2-.1v.4h.3l-.1 .1h-.3l-.1 .6 .1 .1h.2v.1l-.3 .1h-.2l-.1-.2 .1-.7h-.1v-.1h.2z"/>
<path d="M115.5 8.5l.3-.1v.2l.4-.2-.1 .3a.35 .35 0 0 0-.4 .4l-.1 .4h-.2z"/>
<path d="M117.6 8.6a.53 .53 0 0 1 .8-.1l-.1 .2-.3-.1a.47 .47 0 0 0-.2 .7h.3l.1 .1a.44 .44 0 0 1-.8-.3z"/>
<path d="M124.7 8.1h.6v.1h-.2l-.2 1.1h.1v.2h-.6v-.2h.2l.2-1.1h-.1z"/>
<path d="M125.7 8.5l.2-.1 .1 .2a.3 .3 0 0 1 .3-.2 .3 .3 0 0 1 .2 .4l-.1 .7h-.3l.2-.7-.1-.2a.87 .87 0 0 0-.4 .9h-.3z"/>
<path d="M127.2 8.6a.53 .53 0 0 1 .7-.1l-.1 .2-.2-.1a.47 .47 0 0 0-.3 .7h.4v.1a.44 .44 0 0 1-.7-.3z"/>
<path d="M128.5 8h.3l-.1 .6 .3-.2 .2 .1v.1l-.2 .9h-.2l.2-.8-.1-.1a.95 .95 0 0 0-.4 .9h-.3z"/>
<path d="M130.6 8h.2l-1.1 1.9h-.3z"/>
<path d="M131.5 8.1h.2l.1 .8 .4-.8h.3l-.3 1.4h-.2l.2-1.1-.4 .8-.2-.1v-.7l-.3 1.1h-.2z"/>
<path d="M134.6 8.2l.2-.1v.4h.3l-.1 .1h-.3l-.1 .6 .1 .1h.2l.1 .1-.4 .1h-.2l-.1-.2 .2-.7h-.2v-.1h.2z"/>
<path d="M135.6 8.5l.2-.1v.2l.4-.2-.1 .3a.35 .35 0 0 0-.3 .4l-.2 .4h-.2z"/>
<path d="M137.6 8.6a.53 .53 0 0 1 .8-.1l-.1 .2-.2-.1a.47 .47 0 0 0-.3 .7h.3l.1 .1a.44 .44 0 0 1-.7-.3z"/>
<path d="M53 8.6a.49 .49 0 0 1 .7-.1l.1 .2a.59 .59 0 0 1-.7 .4v.1l.2 .1 .3-.1v.2a.48 .48 0 0 1-.8-.3zM53.3 8.7l-.2 .2 .3-.1 .1-.1-.1-.1z"/>
<path d="M56.5 8.5h.5l-.3 1h-.2l.2-.9h-.2zM56.7 8.1a.2 .2 0 0 1 .4 0 .2 .2 0 0 1-.4 0z"/>
<path d="M73 8.6a.49 .49 0 0 1 .8-.1v.2a.59 .59 0 0 1-.7 .4v.1l.2 .1 .3-.1 .1 .2a.48 .48 0 0 1-.9-.3zM73.3 8.7l-.2 .2 .4-.1v-.1l-.1-.1z"/>
<path d="M76.5 8.5h.5l-.2 1h-.3l.2-.9h-.2zM76.7 8.1a.2 .2 0 0 1 .4 0 .2 .2 0 0 1-.4 0z"/>
<path d="M93.1 8.6a.49 .49 0 0 1 .7-.1v.2a.59 .59 0 0 1-.7 .4v.1l.2 .1 .3-.1 .1 .2a.48 .48 0 0 1-.8-.3zM93.3 8.7l-.1 .2 .3-.1 .1-.1-.1-.1z"/>
<path d="M96.5 8.5h.5l-.2 1h-.3l.2-.9h-.2zM96.8 8.1a.18 .18 0 0 1 .3 0 .18 .18 0 0 1-.3 0z"/>
<path d="M113.1 8.6a.49 .49 0 0 1 .7-.1v.2a.59 .59 0 0 1-.7 .4l.1 .1 .1 .1 .3-.1 .1 .2a.48 .48 0 0 1-.8-.3zM113.3 8.7l-.1 .2 .3-.1 .1-.1-.1-.1z"/>
<path d="M116.6 8.5h.4l-.2 1h-.3l.2-.9h-.2zM116.8 8.1a.18 .18 0 0 1 .3 0 .18 .18 0 0 1-.3 0z"/>
<path d="M133.1 8.6a.49 .49 0 0 1 .7-.1l.1 .2a.59 .59 0 0 1-.7 .4v.1l.2 .1 .2-.1 .1 .2a.48 .48 0 0 1-.8-.3zM133.3 8.7l-.1 .2 .3-.1 .1-.1-.1-.1z"/>
<path d="M136.6 8.5l-.1 .1h.2l-.1 .9h.2l.2-1zM136.8 8.1a.2 .2 0 0 0 .4 0 .2 .2 0 0 0-.4 0z"/>
</g>
<g fill="#000">
<path d="M20.3 22.9h1.6v1.5h-1.6z" fill-rule="evenodd"/>
<path d="M23.5 21.4h27.8v4.3h-27.8z" fill-rule="evenodd"/>
<path d="M74.1 22.9h1.5v1.5h-1.5z" fill-rule="evenodd"/>
<path d="M103.1 22.9h1.6v1.5h-1.6z" fill-rule="evenodd"/>
</g>
<g fill="#dceffc">
<path d="M86 49.4a2.28 2.28 0 0 0 2 1.5l-.2 .7 .2 .8-.4 .5 .5 .5-1.8 .1-1-2.9z"/>
<path d="M77.3 49h.6l.2 2.1-2.1-.1 1.3-1.4z"/>
<path d="M72.6 49h.6v.6l1.3 1.4-2.1 .1z"/>
<path d="M59.8 49h.6v.6l1.3 1.4-2.1 .1z"/>
<path d="M64.5 49h.5l.2 2.1-2.1-.1 1.3-1.4z"/>
<path d="M49.5 51a2.93 2.93 0 0 0 2-1.1l.2-.7 1.1 2.1-1.6 2.2h-1.8l.5-.5-.4-.5 .2-.8z"/>
<path d="M50.9 50.3h35.6v3.1h-35.6z"/>
<path d="M78.8 45.5a4.4 4.4 0 0 1 5.7 .1 4.4 4.4 0 0 1 .8 5.6 4.3 4.3 0 0 1-5.3 1.9 4.3 4.3 0 0 1-2.6-5 4.5 4.5 0 0 1 1.4-2.6z"/>
<path d="M66.1 45.5a4.2 4.2 0 0 1 4.6-.6 4.2 4.2 0 0 1 2.4 4 4.2 4.2 0 0 1-3.1 4.3 4.2 4.2 0 0 1-4.8-2 4.7 4.7 0 0 1 .9-5.7z"/>
<path d="M53.2 45.5a4.3 4.3 0 0 1 5.1-.4 4.3 4.3 0 0 1 1.9 4.6 4.3 4.3 0 0 1-4.6 3.7 4.3 4.3 0 0 1-3.9-4.5 4.6 4.6 0 0 1 1.5-3.4z"/>
<path d="M15.4 44.3h22.8v9.3h-22.8z"/>
</g>
<path d="M15.4 44.3h22.8v9.3h-22.8zM51.6 49.1a2.14 2.14 0 0 1-2 1.8 2.94 2.94 0 0 1 0 1.6l.3 .4-.5 .6h38.8l-.5-.6 .3-.5-.2-.8 .2-.7h-.1a2.18 2.18 0 0 1-1.9-1.8M60.4 49.1a1.66 1.66 0 0 0 .7 1.3M60.4 49.2a4.8 4.8 0 0 0-4.4-4.8 4.7 4.7 0 0 0-4.4 4.8M61 50.4h2.8M64.4 49.1a1.66 1.66 0 0 1-.7 1.3M73.2 49.1a1.68 1.68 0 0 0 .7 1.3M73.2 49.2a4.8 4.8 0 0 0-4.4-4.8 4.7 4.7 0 0 0-4.4 4.9M73.8 50.4h2.8M77.2 49.2a4.6 4.6 0 0 1 5.2-4.7 4.9 4.9 0 0 1 3.6 4.7M77.2 49.1a1.68 1.68 0 0 1-.7 1.3" fill="none" stroke="#000" stroke-width=".26"/>
<path d="M15.4 51h22.7" fill="none" stroke="#000" stroke-width=".18"/>
<g fill="none" stroke="#000" stroke-width=".15">
<path d="M55.8 37.8v12.3M57.4 39.1h2.3M64.9 39.1h2.3M68.8 37.8v12.3M15.7 51l-.4 .4M18 51l-2.6 2.5M20.2 51l-2.5 2.5M22.4 51l-2.5 2.5M24.7 51l-2.5 2.5M27 51l-2.6 2.6M29.2 50.9l-2.6 2.7M31.4 51l-2.6 2.6"/>
<path d="M33.7 51l-2.6 2.5M35.9 51l-2.5 2.5M38.1 51l-2.5 2.5M38.1 53.2l-.4 .5M38.9 44.3h6.6M38.9 53.7h6.6M43.5 40.2v2.5M43.5 55.2v2.2M69.7 44.1h11.4M75.3 45.7v3"/>
</g>
<path d="M55.8 39.1l1.9-.5v1zM66.9 38.6l1.9 .5-1.9 .5zM43 42.4h1l-.5 1.9zM43.5 53.6l.5 1.9h-1zM74.8 48.4h1l-.5 1.9zM75.3 44.1l.5 1.9h-1z" fill="#000"/>
<g fill="#ccedf4" stroke="#000" stroke-width=".15">
<path d="M13 109.3h38v74.6h-38z" fill-rule="evenodd"/>
<path d="M57.4 109.3h38.2v74.6h-38.2z" fill-rule="evenodd"/>
<path d="M101.9 109.3h38.1v71.6h-38.1z" fill-rule="evenodd"/>
</g>
<g fill="#e7e6e7">
<path d="M114.6 113.6h25.3v4.4h-25.3z" fill-rule="evenodd"/>
<path d="M70.1 113.6h25.4v4.4h-25.4z" fill-rule="evenodd"/>
<path d="M25.6 113.7h25.3v4.3h-25.3z" fill-rule="evenodd"/>
</g>
<g fill="none" stroke="#000" stroke-width=".15">
<path d="M13 118h38M25.7 113.7h25.3M25.7 109.3v74.6M38.4 113.6v70.3M57.4 118h38.2M70.1 113.7h25.4M70.1 109.3v74.6M82.8 113.6v70.3M101.9 118h38.1M114.6 113.7h25.4M114.6 109.3v71.5M127.3 113.6v67.4"/>
<path d="M13 136.2h38M13 127.3h38M57.4 136.1h38.1M57.4 127.1h38.1M101.9 136.1h38.1M101.9 127.2h38M13 145.1h37.9M13 153.8h38M57.4 153.9h38.1M57.4 145h38.1M101.7 153.9h38.3M101.9 145.1h38.1"/>
<path d="M13 171.8h37.9M13 162.9h38M57.4 162.8h38.1M57.4 171.7h38.1M101.9 162.8h38.1M101.9 171.7h38.1"/>
</g>
<g fill="#ccedf4" stroke="#000" stroke-width=".15">
<path d="M53.9 73.3h2.7v2.7h-2.7z" fill-rule="evenodd"/>
<path d="M50.2 73.3h2.7v2.7h-2.7z" fill-rule="evenodd"/>
<path d="M57.6 73.3h2.7v2.7h-2.7z" fill-rule="evenodd"/>
<path d="M64.8 73.3h2.7v2.7h-2.7z" fill-rule="evenodd"/>
<path d="M61.1 73.3h2.7v2.7h-2.7z" fill-rule="evenodd"/>
<path d="M68.5 73.3h2.7v2.7h-2.7z" fill-rule="evenodd"/>
</g>
<path d="M51.5 76.3h7.6v1.6h-7.6zM62.5 76.3h7.3v1.6h-7.3z" fill="none" stroke="#000" stroke-width=".15"/>
<path d="M50.6 76.1h21.1v.5h-21.1z" fill-rule="evenodd" fill="#fefffe"/>
<path d="M55.2 77.9v2.9M66.1 77.9v1.7M53.5 80.9h1.7" fill="none" stroke="#000" stroke-width=".15"/>
<path d="M83.3 69.6h41.4v16.2h-41.4z" fill-rule="evenodd" fill="#ccedf4" stroke="#000" stroke-width=".15"/>
<path d="M83.3 77h41.4M96.1 69.6v16.1M108.9 69.6v16.1" fill="none" stroke="#000" stroke-width=".15"/>
<path d="M139.9 53h12.5v45.3h-12.5z" fill-rule="evenodd" fill="#000" stroke="#000" stroke-width=".34"/>
<g font-size="4.2">
<text x="76.7" y="15.3">HTD</text>
<text x="88.9" y="15.3">Timing Belts - 5 mm Pitch</text>
</g>
<text font-size="4.2" fill="#fefffe" x="144.4" y="92.6" transform="rotate(-90 144.4 92.6)">1 – TIMING BELTS</text>
<text font-size="3.5" fill="#fefffe" x="24.6" y="24.8">TRUE METRIC</text>
<text font-size="3.2" x="85.3" y="14.3">®</text>
<g font-size="2.8">
<text x="52" y="24.7">PROFILE</text>
<text x="77.3" y="24.6">NEOPRENE</text>
<text x="106.5" y="24.6">6, 9 &amp; 15 mm WIDE</text>
<text x="28.6" y="71.6">CATALOG NUMBER DESIGNATION:</text>
<text x="32.5" y="75.6">A</text>
<text x="36.9" y="75.6">6 R 2 5 M</text>
<text x="85.8" y="72.8">Width</text>
<text x="86.1" y="75.9">Code</text>
<text x="98.5" y="75.9">Width</text>
<text x="99.7" y="72.8">Belt</text>
<text x="109.6" y="75.9">Inch Width</text>
<text x="109.6" y="72.8">Equivalent</text>
<text x="32.8" y="81.6">No. of Grooves</text>
<text x="58.3" y="81.7">Width Code</text>
<text x="15.4" y="112.9">No. of</text>
<text x="29.8" y="112.4">Pitch Length</text>
<text x="59.9" y="112.9">No. of</text>
<text x="74.3" y="112.4">Pitch Length</text>
<text x="104.3" y="112.9">No. of</text>
<text x="118.8" y="112.4">Pitch Length</text>
<text x="13.7" y="116.3">Grooves</text>
<text x="58.1" y="116.3">Grooves</text>
<text x="102.6" y="116.3">Grooves</text>
<text x="137.2" y="195">1–27</text>
</g>
<text font-size="2.5" fill="#fefffe" x="48.6" y="23.9">®</text>
<g font-size="2.5">
<text x="61.5" y="39.9">5</text>
<text x="72.9" y="40.8">2.08</text>
<text x="59" y="42.2">(.197)</text>
<text x="72.1" y="43.1">(.082)</text>
<text x="39.9" y="51">(.150)</text>
<text x="40.7" y="48.7">3.81</text>
<text x="29.7" y="59.7">NOTE: Dimensions in ( ) are inch size.</text>
<text x="87.6" y="79.5">060</text>
<text x="87.6" y="82.3">090</text>
<text x="100" y="79.6">6 mm</text>
<text x="100" y="82.3">9 mm</text>
<text x="114.3" y="79.5">.236</text>
<text x="114.3" y="82.2">.354</text>
<text x="32.5" y="84.2">(See tables below)</text>
<text x="42.1" y="89">Example: A 6R25M059150 is a 59 Groove 15 mm Wide Belt.</text>
<text x="60.4" y="84.2">(See right)</text>
<text x="87.6" y="85">150</text>
<text x="98.6" y="85">15 mm</text>
<text x="114.3" y="84.9">.591</text>
<text x="20.5" y="92.4">MATERIAL: Nylon Covered, Fiberglass Reinforced, Neoprene</text>
<text x="20.5" y="95.8">BREAKING STRENGTH: 316 N per 1 mm (226 lbs. per 1/8&quot;) Belt Width; not representative of the</text>
<text x="20.5" y="101.9">WORKING TENSION: 454 N for 25.4 mm belt (102 lbs. for 1&quot; belt). For more on Working Tension,</text>
<text x="49.9" y="98.6">load-carrying capacity of the belt</text>
<text x="45.9" y="104.6">see the technical section.</text>
<text x="20.5" y="108">TEMPERATURE RANGE: -34°C to +85°C (-30°F to +185°F)</text>
<text x="29.8" y="116.7">mm</text>
<text x="42.2" y="116.7">Inch</text>
<text x="74.3" y="116.7">mm</text>
<text x="86.7" y="116.7">Inch</text>
<text x="118.8" y="116.7">mm</text>
<text x="131.1" y="116.7">Inch</text>
<text x="18" y="120.8">24</text>
<text x="18" y="123.8">36</text>
<text x="29.9" y="120.7">120</text>
<text x="29.9" y="123.7">180</text>
<text x="42.2" y="120.7">4.724</text>
<text x="42.2" y="123.7">7.087</text>
<text x="63.1" y="120.7">69</text>
<text x="63.1" y="123.7">70</text>
<text x="74.4" y="120.7">345</text>
<text x="74.4" y="123.7">350</text>
<text x="85.4" y="120.7">13.583</text>
<text x="85.4" y="123.7">13.780</text>
<text x="106.2" y="120.7">112</text>
<text x="106.2" y="123.7">113</text>
<text x="118.8" y="120.8">560</text>
<text x="118.8" y="123.7">565</text>
<text x="129.8" y="120.7">22.047</text>
<text x="129.8" y="123.7">22.244</text>
<text x="18" y="126.7">40</text>
<text x="18" y="129.7">45</text>
<text x="29.9" y="126.7">200</text>
<text x="29.9" y="129.6">225</text>
<text x="42.2" y="126.7">7.874</text>
<text x="42.2" y="129.6">8.858</text>
<text x="63.1" y="126.7">72</text>
<text x="63.1" y="129.6">73</text>
<text x="74.4" y="126.7">360</text>
<text x="74.4" y="129.6">365</text>
<text x="85.4" y="126.6">14.173</text>
<text x="85.4" y="129.6">14.370</text>
<text x="106.2" y="126.7">115</text>
<text x="106.2" y="129.6">116</text>
<text x="118.8" y="126.7">575</text>
<text x="118.8" y="129.7">580</text>
<text x="129.8" y="126.7">22.638</text>
<text x="129.8" y="129.6">22.835</text>
<text x="18" y="132.7">46</text>
<text x="18" y="135.6">48</text>
<text x="29.9" y="132.6">230</text>
<text x="29.9" y="135.6">240</text>
<text x="42.2" y="132.6">9.055</text>
<text x="42.2" y="135.6">9.449</text>
<text x="63.1" y="132.6">74</text>
<text x="63.1" y="135.6">75</text>
<text x="74.4" y="132.6">370</text>
<text x="74.4" y="135.6">375</text>
<text x="85.4" y="132.5">14.567</text>
<text x="85.4" y="135.5">14.764</text>
<text x="106.2" y="132.6">117</text>
<text x="106.2" y="135.6">118</text>
<text x="118.8" y="132.6">585</text>
<text x="118.8" y="135.6">590</text>
<text x="129.8" y="132.6">23.031</text>
<text x="129.8" y="135.6">23.228</text>
<text x="18" y="138.6">51</text>
<text x="18" y="141.6">52</text>
<text x="29.9" y="138.5">255</text>
<text x="29.9" y="141.5">260</text>
<text x="40.9" y="138.5">10.039</text>
<text x="40.9" y="141.5">10.236</text>
<text x="63.1" y="138.5">77</text>
<text x="63.1" y="141.5">80</text>
<text x="74.4" y="138.5">385</text>
<text x="74.4" y="141.5">400</text>
<text x="85.4" y="138.5">15.157</text>
<text x="85.4" y="141.4">15.748</text>
<text x="106.2" y="138.5">120</text>
<text x="106.2" y="141.5">122</text>
<text x="118.8" y="138.6">600</text>
<text x="118.8" y="141.5">610</text>
<text x="129.8" y="138.5">23.622</text>
<text x="129.8" y="141.5">24.016</text>
<text x="18" y="144.5">53</text>
<text x="18" y="147.5">54</text>
<text x="29.9" y="144.4">265</text>
<text x="29.9" y="147.4">270</text>
<text x="40.9" y="144.4">10.433</text>
<text x="40.9" y="147.4">10.630</text>
<text x="63.1" y="144.4">81</text>
<text x="63.1" y="147.4">83</text>
<text x="74.4" y="144.4">405</text>
<text x="74.4" y="147.4">415</text>
<text x="85.4" y="144.4">15.945</text>
<text x="85.4" y="147.4">16.339</text>
<text x="106.2" y="144.4">123</text>
<text x="106.2" y="147.4">124</text>
<text x="118.8" y="144.5">615</text>
<text x="118.8" y="147.4">620</text>
<text x="129.8" y="144.4">24.213</text>
<text x="129.8" y="147.4">24.409</text>
<text x="18" y="150.5">55</text>
<text x="18" y="153.4">56</text>
<text x="29.9" y="150.4">275</text>
<text x="29.9" y="153.3">280</text>
<text x="40.9" y="150.4">10.827</text>
<text x="40.9" y="153.3">11.024</text>
<text x="63.1" y="150.4">85</text>
<text x="63.1" y="153.3">90</text>
<text x="74.4" y="150.4">425</text>
<text x="74.4" y="153.3">450</text>
<text x="85.4" y="150.3">16.732</text>
<text x="85.4" y="153.3">17.717</text>
<text x="106.2" y="150.4">127</text>
<text x="106.2" y="153.3">128</text>
<text x="118.8" y="150.4">635</text>
<text x="118.8" y="153.4">640</text>
<text x="129.8" y="150.4">25.000</text>
<text x="129.8" y="153.3">25.197</text>
<text x="18" y="156.4">57</text>
<text x="18" y="159.3">59</text>
<text x="29.9" y="156.3">285</text>
<text x="29.9" y="159.3">295</text>
<text x="40.9" y="156.3">11.220</text>
<text x="40.9" y="159.3">11.614</text>
<text x="63.1" y="156.3">92</text>
<text x="63.1" y="159.3">95</text>
<text x="74.4" y="156.3">460</text>
<text x="74.4" y="159.3">475</text>
<text x="85.4" y="156.3">18.110</text>
<text x="85.4" y="159.2">18.701</text>
<text x="106.2" y="156.3">129</text>
<text x="106.2" y="159.3">131</text>
<text x="118.8" y="156.3">645</text>
<text x="118.8" y="159.3">655</text>
<text x="129.8" y="156.3">25.394</text>
<text x="129.8" y="159.3">25.787</text>
<text x="18" y="162.3">60</text>
<text x="18" y="165.3">61</text>
<text x="29.9" y="162.2">300</text>
<text x="29.9" y="165.2">305</text>
<text x="40.9" y="162.2">11.811</text>
<text x="40.9" y="165.2">12.008</text>
<text x="63.1" y="162.2">96</text>
<text x="63.1" y="165.2">99</text>
<text x="74.4" y="162.2">480</text>
<text x="74.4" y="165.2">495</text>
<text x="85.4" y="162.2">18.898</text>
<text x="85.4" y="165.1">19.488</text>
<text x="106.2" y="162.2">133</text>
<text x="106.2" y="165.2">134</text>
<text x="118.8" y="162.3">665</text>
<text x="118.8" y="165.2">670</text>
<text x="129.8" y="162.2">26.181</text>
<text x="129.8" y="165.2">26.378</text>
<text x="18" y="168.2">62</text>
<text x="18" y="171.2">64</text>
<text x="29.9" y="168.1">310</text>
<text x="29.9" y="171.1">320</text>
<text x="40.9" y="168.1">12.205</text>
<text x="40.9" y="171.1">12.598</text>
<text x="61.7" y="168.1">100</text>
<text x="61.7" y="171.1">104</text>
<text x="74.4" y="168.1">500</text>
<text x="74.4" y="171.1">520</text>
<text x="85.4" y="168.1">19.685</text>
<text x="85.4" y="171.1">20.472</text>
<text x="106.2" y="168.1">136</text>
<text x="106.2" y="171.1">137</text>
<text x="118.8" y="168.2">680</text>
<text x="118.8" y="171.2">685</text>
<text x="129.8" y="168.1">26.772</text>
<text x="129.8" y="171.1">26.968</text>
<text x="18" y="174.2">65</text>
<text x="18" y="177.1">66</text>
<text x="29.9" y="174.1">325</text>
<text x="29.9" y="177">330</text>
<text x="40.9" y="174.1">12.795</text>
<text x="40.9" y="177">12.992</text>
<text x="61.7" y="174.1">105</text>
<text x="61.7" y="177">107</text>
<text x="74.4" y="174.1">525</text>
<text x="74.4" y="177">535</text>
<text x="85.4" y="174">20.669</text>
<text x="85.4" y="177">21.063</text>
<text x="85.4" y="180">21.654</text>
<text x="106.2" y="174.1">139</text>
<text x="106.2" y="177">140</text>
<text x="118.8" y="174.1">695</text>
<text x="118.8" y="177.1">700</text>
<text x="129.8" y="174.1">27.362</text>
<text x="129.8" y="177">27.559</text>
<text x="18" y="180.1">67</text>
<text x="18" y="183">68</text>
<text x="29.9" y="180">335</text>
<text x="29.9" y="183">340</text>
<text x="40.9" y="180">13.189</text>
<text x="40.9" y="183">13.386</text>
<text x="61.7" y="180">110</text>
<text x="61.7" y="183">111</text>
<text x="74.4" y="180">550</text>
<text x="74.4" y="183">555</text>
<text x="85.4" y="182.9">21.850</text>
<text x="106.2" y="180">142</text>
<text x="118.8" y="180">710</text>
<text x="129.8" y="180">27.953</text>
<text x="42.7" y="186.6">Special Widths - cut to size from sleeves available from stock.</text>
<text x="48.7" y="189.8">Pulleys are available with metric or inch standards.</text>
<text x="109.6" y="189.8">Continued on the next page</text>
</g>
</svg>
